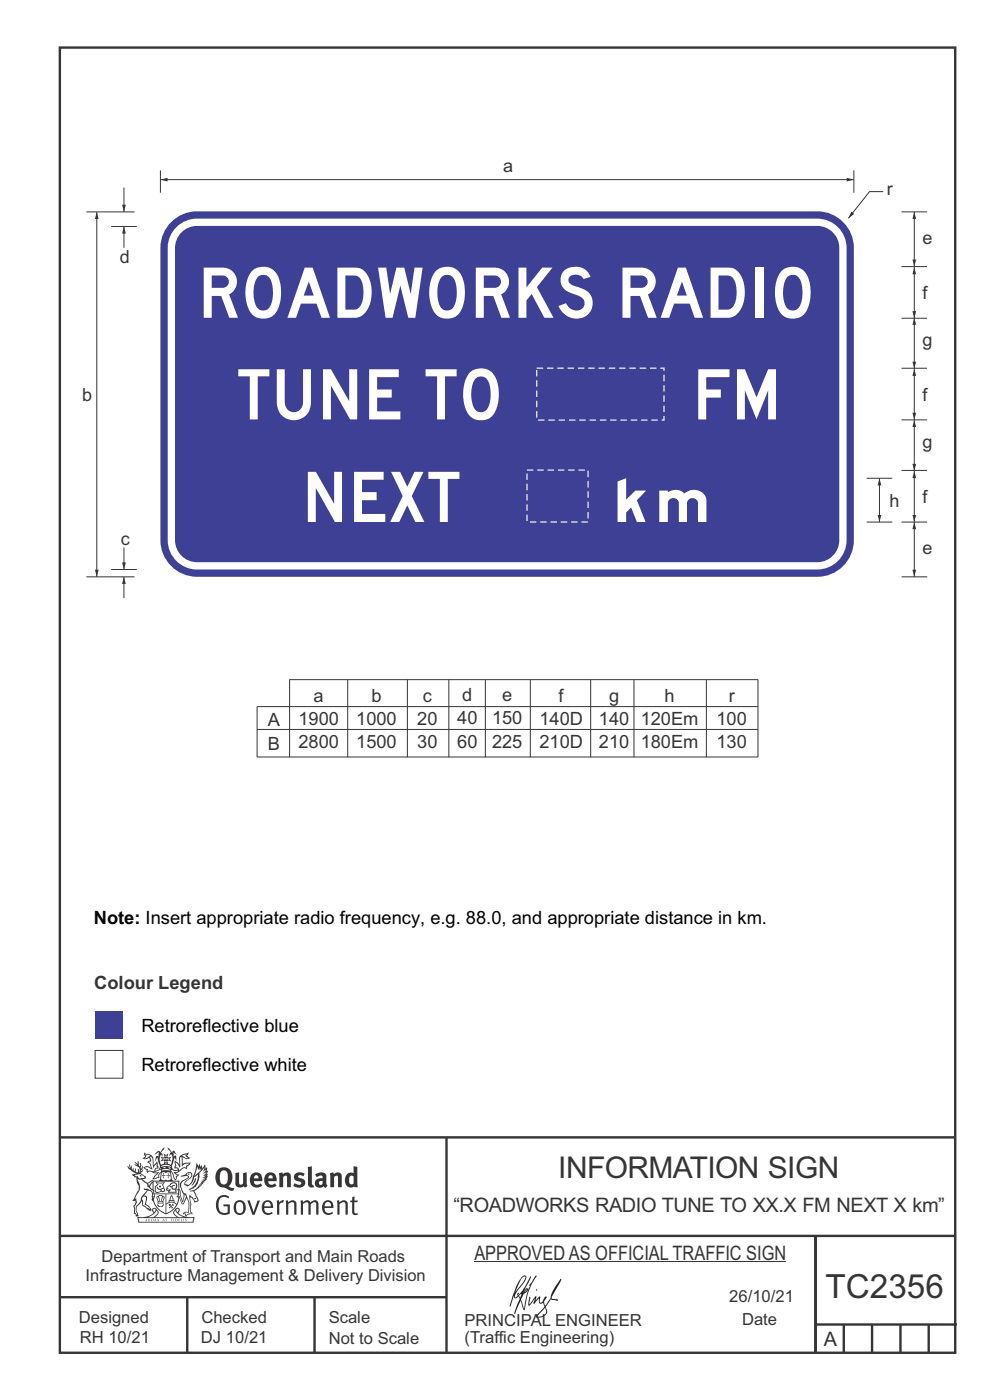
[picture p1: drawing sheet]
<svg xmlns="http://www.w3.org/2000/svg" width="210mm" height="297mm" viewBox="0 0 210 297" stroke-linecap="round" stroke-linejoin="round" font-family="sans-serif">
<path d="M20.2 214.5h5.9v5.9h-5.9z" fill-rule="evenodd" fill="#3e4095"/>
<path d="M20.2 222.8h5.9v5.9h-5.9zM100.6 267.7h66.2" fill="none" stroke="#373435" stroke-width=".21"/>
<g fill="none" stroke="#373435" stroke-width=".51">
<path d="M12.7 10.1h189.9v276.9h-189.9zM12.7 241.3h190M94.7 241.4v45.8M12.7 275.2h82M12.7 262.2h190.1M39.7 275.2v12M66.7 275.2v12M173 262.1v24.9M173 281h30M179 281v6M185 281v6M191 281v6"/>
<path d="M197 281v6"/>
</g>
<g fill="#373435">
<path d="M47 248.4a2.55 2.55 0 0 0 0 2.7l.3 .2a.81 .81 0 0 0 1-1v-.5a1.04 1.04 0 0 0-1.1-1.5zM46.3 248.1a1.82 1.82 0 0 1 2.1-.2 1.82 1.82 0 0 1 .9 1.8 2.29 2.29 0 0 1-.8 2l.7 .3h.5l-.2 .6a2.87 2.87 0 0 1-2-.7 2.12 2.12 0 0 1-1.7-3.1z" fill-rule="evenodd"/>
<path d="M49.9 248.9l.8-.2v2a.46 .46 0 0 0 .3 .6 .46 .46 0 0 0 .6-.3v-2.1l.7-.2v2.4l.2 .5-.5 .3-.3-.3a1.02 1.02 0 0 1-1.2 .3 1.02 1.02 0 0 1-.6-1.1z" fill-rule="evenodd"/>
<path d="M54 249.5l-.1 .5h.9a.49 .49 0 0 0-.2-.6 .49 .49 0 0 0-.6 .1zM53.4 249.1a1.34 1.34 0 0 1 1.6-.2 1.34 1.34 0 0 1 .6 1.5v.2h-1.7a.77 .77 0 0 0 .5 .8 .77 .77 0 0 0 .9-.4l.3 .5a1.59 1.59 0 0 1-2 .2 1.59 1.59 0 0 1-.5-2.1z" fill-rule="evenodd"/>
<path d="M57 249.5l-.1 .5h1a.49 .49 0 0 0-.2-.6 .49 .49 0 0 0-.7 .1zM56.4 249.1a1.34 1.34 0 0 1 1.6-.2 1.34 1.34 0 0 1 .7 1.5v.2h-1.8a.77 .77 0 0 0 .5 .8 .77 .77 0 0 0 .9-.4l.4 .5a1.59 1.59 0 0 1-2.1 .2 1.59 1.59 0 0 1-.5-2.1z" fill-rule="evenodd"/>
<path d="M59.2 248.9l.7-.2 .1 .4a.95 .95 0 0 1 1-.3 .95 .95 0 0 1 .7 .8v2.3h-.8v-2.3a.46 .46 0 0 0-.8 .1v2.2h-.8z" fill-rule="evenodd"/>
<path d="M62.6 249.1a1.75 1.75 0 0 1 2-.1l-.2 .5-.6-.2a.43 .43 0 0 0-.6 .3l.4 .3a1.04 1.04 0 0 1 1.2 1.1 1.04 1.04 0 0 1-1.4 1l-1.2-.4 .3-.6 1 .4 .4-.4a.88 .88 0 0 0-1-.5l-.4-.2-.1-.4z" fill-rule="evenodd"/>
<path d="M65.3 247.6l.8-.2 .1 3.8 .3 .2 .1 .4a.88 .88 0 0 1-1 0 .88 .88 0 0 1-.3-1z" fill-rule="evenodd"/>
<path d="M67.8 250.6a.43 .43 0 0 0-.1 .7 .43 .43 0 0 0 .7-.1v-.7zM66.8 249.1a1.7 1.7 0 0 1 2.4 .1v1.9l.3 .4-.4 .5-.5-.4a1.03 1.03 0 0 1-1.7-.1 1.03 1.03 0 0 1 .8-1.5h.7v-.4a.8 .8 0 0 0-1.2 .1z" fill-rule="evenodd"/>
<path d="M70 248.9l.7-.2 .1 .4a.95 .95 0 0 1 1-.3 .95 .95 0 0 1 .7 .8v2.3h-.8v-2.3a.46 .46 0 0 0-.8 .1v2.2h-.8z" fill-rule="evenodd"/>
<path d="M74.3 249.5a1.48 1.48 0 0 0 0 1.7h.5l.2-.1v-1.5l-.3-.2zM75 247.4l.8 .1 .1 4.4h-.7l-.1-.2a1.26 1.26 0 0 1-1.4 0 1.26 1.26 0 0 1-.5-1.3 1.29 1.29 0 0 1 .4-1.4 1.29 1.29 0 0 1 1.4-.1z" fill-rule="evenodd"/>
<path d="M46.4 253.9a1.72 1.72 0 0 1 2.3 0l-.3 .3a1.24 1.24 0 0 0-1.4-.2 1.24 1.24 0 0 0-.6 1.4 1.49 1.49 0 0 0 1.2 1.9l.7-.1v-1.3h-.8l-.1-.4h1.3v1.9a1.93 1.93 0 0 1-2.2 0 1.93 1.93 0 0 1-.7-2.2l.2-.8z" fill-rule="evenodd"/>
<path d="M50.4 255.1a1.65 1.65 0 0 0 .2 2.2 .99 .99 0 0 0 1-1.4 .78 .78 0 0 0-.4-.8 .78 .78 0 0 0-.8 0zM50 254.9a1.33 1.33 0 0 1 1.6-.1 1.33 1.33 0 0 1 .5 1.4 1.31 1.31 0 0 1-1.3 1.6 1.31 1.31 0 0 1-1.2-1.6v-.6z" fill-rule="evenodd"/>
<path d="M52.5 254.7l.4-.1 .9 2.6 .8-2.5h.5l-1.1 3h-.5z" fill-rule="evenodd"/>
<path d="M56.3 255.2l-.2 .7h1.3a.7 .7 0 0 0-.3-.8 .7 .7 0 0 0-.8 .1zM55.9 255a1.22 1.22 0 0 1 1.5-.2 1.22 1.22 0 0 1 .5 1.5h-1.8a.93 .93 0 0 0 .5 1 .93 .93 0 0 0 1.1-.2l.2 .3a1.43 1.43 0 0 1-1.8 .1 1.43 1.43 0 0 1-.6-1.7z" fill-rule="evenodd"/>
<path d="M58.7 254.7l.4-.1 .1 .5 .4-.4 .6-.1-.2 .5a.66 .66 0 0 0-.8 .7v1.9h-.4z" fill-rule="evenodd"/>
<path d="M60.6 254.7l.4-.1 .1 .5a.94 .94 0 0 1 1-.5 .94 .94 0 0 1 .8 .8v2.3h-.5l-.1-2.5a.81 .81 0 0 0-1.2 .3v2.2h-.4z" fill-rule="evenodd"/>
<path d="M63.7 254.7l.5-.1 .1 .5 .4-.3a.78 .78 0 0 1 1.1 .3 .9 .9 0 0 1 1-.5 .9 .9 0 0 1 .8 .8v2.3h-.5l-.1-2.5a.67 .67 0 0 0-1.1 .3v2.2h-.5v-2.4l-.4-.3-.7 .4v2.3h-.5z" fill-rule="evenodd"/>
<path d="M69 255.2l-.1 .7h1.3a.7 .7 0 0 0-.3-.8 .7 .7 0 0 0-.9 .1zM68.7 255a1.22 1.22 0 0 1 1.5-.2 1.22 1.22 0 0 1 .5 1.5h-1.8a.93 .93 0 0 0 .4 1 .93 .93 0 0 0 1.2-.2l.1 .3a1.44 1.44 0 0 1-1.7 .1 1.44 1.44 0 0 1-.6-1.7z" fill-rule="evenodd"/>
<path d="M71.4 254.7l.5-.1 .1 .5a.94 .94 0 0 1 1-.5 .94 .94 0 0 1 .8 .8v2.3h-.5l-.1-2.5a.81 .81 0 0 0-1.2 .3v2.2h-.4z" fill-rule="evenodd"/>
<path d="M74.7 253.9l.5-.1v.9h.7l-.1 .3h-.6v2.2l.1 .2h.5l.1 .3a.75 .75 0 0 1-1.2-.6v-2.1h-.4v-.3h.4z" fill-rule="evenodd"/>
<path d="M30.8 244.9l1.1 .3-.9 .5h-.4l.6-.5zM31.8 245.4h.2a2.44 2.44 0 0 1 .4 1.9l.1 .5 .7-1-.1 .6 .3 .3a.57 .57 0 0 0-.6 .7l-1-.1-.5 .2 .2-.5-.8-.3 .7-.1 .9 .5 .1-.1-.6-1.3-.2-.2h.5zM30.7 244.4l-.1 .5 .2 .4-.6 .4a1.04 1.04 0 0 0 1.4-.1l.2 .6-.3 .1-.2 .4a.94 .94 0 0 1 .8 1.1l-.2-.1a1.16 1.16 0 0 0-1.5-.1l.3 .4 .4 .2 .1 .5 .2 .1 .1-.2a.94 .94 0 0 1 1.1 .2l.8 .1-1.2 1.2a1.13 1.13 0 0 0 1.2-.2l.4-.1-.1-.4 .5-.8a.83 .83 0 0 0-.6 1.1l-.3-.1-.7 .4 1.1-1.4-.5 .1-.5-.1 1.3-.5-.1-.1-.9 .4v-.3l.2-.2 .3 .1 .1-.3-.2-.4v-.6l-.1-.4-.7 1v-.7a1.42 1.42 0 0 0-1.6-1.8z" fill-rule="evenodd"/>
<path d="M38.5 245.2l.5-.2 .7-.1-.6 .3 .8 .5h-.3zM38.3 245.5l.2-.1 .1 2a1.69 1.69 0 0 1 1.6-.6l-.8 .5 .1 .5a1.1 1.1 0 0 0-1.5 .6l-.1-.5-.2-.2h-.5l.3-.4-.3-.7a1.42 1.42 0 0 1 .8 1.1l.2-.1zM37.1 246.2l.1 1-.2 .3 .1 .4h.5l.1 .2a.96 .96 0 0 1-1.1-.1l-.1 .1a1.06 1.06 0 0 0 1.3 .2v.1a.72 .72 0 0 1-1 .2l.3 .5 .6 .2-.4 .2-.1 .6-.2-.3-.4-1.1-.4-.4 .4 .9a1.54 1.54 0 0 0 .7 1.2l.2-.3a.58 .58 0 0 1 .4-.8l.2-.1h-.3l-.5-.3 .9-.5a.93 .93 0 0 1 1.2-.5v.2l.2-.2 .1-.5a.99 .99 0 0 0 .7-.8l-1.3 .1-.3 .2-.1-1.4 .9 .4 .9-.3h-.4l-.5-.4 .4-.7-.6 .2a1.46 1.46 0 0 0-1.4 2.1v.4l-.2-.4z" fill-rule="evenodd"/>
<path d="M35.6 248.9l.2 .1-.1 .3 .4 .1h-.4v.6l-.1-.6h-.3l.3-.1z" fill-rule="evenodd"/>
<path d="M34.6 248.9l.2 .1v.3l.3 .1h-.3l-.1 .6v-.6h-.4l.4-.1z" fill-rule="evenodd"/>
<path d="M34.3 248.8a.57 .57 0 0 1 .9 .2 .57 .57 0 0 1 .9-.2l.2 1.4h-.2a.57 .57 0 0 1-.9 0 .69 .69 0 0 1-1.1 0zM34.2 248.1l-.3 2.1-.2 .4h3l-.2-.4-.3-2.1h-.2v.2l-.8-.1-.8 .1v-.2z" fill-rule="evenodd"/>
<path d="M34.2 252.4a.3 .3 0 0 0 .6 0 .3 .3 0 0 0-.6 0zM33.3 250.9l.3 .3-.3 .4a.79 .79 0 0 0 0 1.3l.8-.2-.1-.3a.55 .55 0 0 1-.7-.6l.1-.1 .2 .3 .3 .2 .8-.2-.4-.7 .4-.4-.7 .2zM33 250.7l1.1 .2 .9-.2-.4 .6 .4 1.2a.56 .56 0 0 1-.8 .3l-.2 .1a.73 .73 0 0 1-.9 .1 .73 .73 0 0 1-.3-1v-.4l.6-.4z" fill-rule="evenodd"/>
<path d="M35.6 251.8l.7-.4a.58 .58 0 0 1 1-.1 .58 .58 0 0 1-.4 .9l-.3-.3a.43 .43 0 0 1 .6-.4 .57 .57 0 0 0-.8 .2l-.2-.1-.3 .1 .4 .2a.55 .55 0 0 0 .9 .4v.5h-1.3l.3-.4-.1-.1-.6 .1 .2-.3-.2-.1zM35.4 251.8l-.1 .2a.39 .39 0 0 0 .2 .6h.3l-.2 .4h1.9l-.1-.8a.86 .86 0 0 0-.1-1.3 .86 .86 0 0 0-1.3 .4z" fill-rule="evenodd"/>
<path d="M36 254.8h.8v.2h-.8zM36.4 253.8l.2 .8h-.4zM36.4 253.5l-.3 .5-.1 .6h-.2v.4l-.7 .4 .2 .1a1.48 1.48 0 0 1 2.1 .2l.2-.1-.6-.5v-.5h-.2l-.1-.6z" fill-rule="evenodd"/>
<path d="M35.8 255.4l.4 .1 .1 .3 .3-.2-.2-.2a.38 .38 0 0 1 .5 .5l-.2-.2-.3 .2 .3 .2-.3 .3-.1-.4-.4 .4-.1-.2 .4-.3-.1-.1-.2 .1z" fill-rule="evenodd"/>
<path d="M34.5 254h.2v.2l-.2 .6h-.2zM33.6 255.3h.9v.2a.55 .55 0 0 1-.8 .4v-.2l-.2-.1zM33.4 254h.2l.2 .8h-.2zM33.6 255l.8-.1 .1 .2h-.8zM33.8 253.7h.5l-.2 1.1h-.1zM33.3 253.8l-.1 .3 .3 1.1a.48 .48 0 0 0-.1 .6 .48 .48 0 0 0 .5 .2h.5a.49 .49 0 0 0 .2-.8l.3-1.1-.1-.3a1.42 1.42 0 0 0-1.5 0z" fill-rule="evenodd"/>
<path d="M33.7 251.5l.4 .1 .1 .3h-.3z" fill-rule="evenodd"/>
<path d="M41.3 250.1l.3-.2-.2 .8-.6 .8h-.2l.5-.7z" fill-rule="evenodd"/>
<path d="M39.7 249l.3-.2 .5 .2a.88 .88 0 0 1-.6 1.1 1.22 1.22 0 0 0-.8 1.3l.5 .2a.72 .72 0 0 0 .9-.4l.5-.8 .2-.6 .8-.6v.2a2.85 2.85 0 0 1-2 2.9l.1 .1a2.13 2.13 0 0 0 1.9-1.5v-.3a2.01 2.01 0 0 0 .3-1.7l1.1-1.3-.4 1 .7-.5-.7 1 .8-.4-.8 .8 .7-.2-.9 .6 .8-.1-.8 .4h.7l-.8 .3 .3 .2h-.4l.2 .3h-.4l.2 .3h-.4l.1 .2h-.1a2.16 2.16 0 0 1-2 1.1l.1 .2 .4-.1a.76 .76 0 0 1 .7 .8l.5 1.2-.6 .2a1.45 1.45 0 0 0-1.1-1.3l.2 1.8-.1 1.8 .4 .3a1.07 1.07 0 0 0-1.2 .4v-.3l-.5-.2a.87 .87 0 0 1 1.1-.1v-.7a4.4 4.4 0 0 0-.6-3.1l-.1-.3h-.2a2.16 2.16 0 0 1-.7-2.2l.3-.4 1.2-.7a.55 .55 0 0 0-.4-.8zM37.8 252.4a.76 .76 0 0 1 .3 1.1l.6 1.6 .4-1.7 .2 .1a.61 .61 0 0 1-.1 .9l-.3 .8-.2 .1-.7-1.6-.3 .1a1.18 1.18 0 0 0 .1-1.4zM41.8 247.5l.2 .7 .3-.5v.6l.4-.5a1.9 1.9 0 0 1-1.2 1.4l-.3 .3zM38.2 249.6l1.4-.2 .2 .2v.3l-.5 .2a1.26 1.26 0 0 0-.9 1.9l.2 .7a1.84 1.84 0 0 1 .1 2.1l-.4-1.4a.96 .96 0 0 0-.4-1.2l-.4 .2a.78 .78 0 0 1 0 1.3l.1 .3h.4l.4 1.1a.38 .38 0 0 0 .2 .4 .38 .38 0 0 0 .4-.1l.6-1.2a2.94 2.94 0 0 1 .4 2.5l-.1 .4h-.8l-.3 .4v.2l.4-.1 .1 .4 .2 .1a1.02 1.02 0 0 1 1.3-.5v-.4l-.3-.1 .1-1.8-.3-1.3h.1a1.14 1.14 0 0 1 .8 1 .63 .63 0 0 0 .8-.2 .63 .63 0 0 0-.2-.9l-.6-1.2 .9-.6 .2-.4h.3l-.1-.2h.4l-.1-.3h.3l-.1-.3 .5-.1-.2-.2 .6-.4v-.2h-.2l.4-.5h-.3l.3-.5-.4 .1 .4-.5v-.3l-.3 .2 .2-.7-.1-.2-.4 .3v-.8l-.6 .8-.2-.8-.2 .5-.3-.7-.1 .6-.5-.8-.1 1.4-.6 1.8a1.81 1.81 0 0 1-1 1.5l-.6-.2a1.75 1.75 0 0 1 1.1-1.2 .75 .75 0 0 0 .1-1.3 .75 .75 0 0 0-1.2 .4z" fill-rule="evenodd"/>
<path d="M41.2 254.1h.3l.2 .2-.4 .1z" fill-rule="evenodd"/>
<path d="M29.4 258.4h11.6l-.1 .8h-11.4zM31.3 258.2l.5-.1a2.48 2.48 0 0 0 1.4-1.3l.3 .5-.5 .6-.5 .3zM32.5 256.6l.3-.2 .2 .1-.3 .7zM37.2 256.8a2.65 2.65 0 0 0 1.8 1.4h-1.1l-.5-.3-.5-.6zM37.4 256.5l.2-.1 .3 .2-.3 .6zM29.2 258.2l.1 1.2h11.8l.2-1.1-.2-.1a4.1 4.1 0 0 1-3.3-.9l.3-.4-.1-.6a1.06 1.06 0 0 0-1.3 1l.2 .4 .6 .5h-4.7l.3-.1a.84 .84 0 0 0 .6-.8 .84 .84 0 0 0-.5-.8l-.3-.2h-.5l-.1 .6 .3 .4a4.2 4.2 0 0 1-3.4 .9z" fill-rule="evenodd"/>
<path d="M31 258.7l.1 .2h-.2zM31 258.5l-.3 .6 .4-.2 .2 .2z" fill-rule="evenodd"/>
<path d="M31.3 258.6h.3v.4a.25 .25 0 0 0 .2-.1 .25 .25 0 0 0-.1-.3h.1a.29 .29 0 0 1 0 .4 .29 .29 0 0 1-.4 0 .29 .29 0 0 1 0-.4z" fill-rule="evenodd"/>
<path d="M32.2 258.6a.22 .22 0 0 1 .3 .2 .22 .22 0 0 1-.3 .2zM32 258.6l.1 .4a.33 .33 0 0 0 .4 0 .33 .33 0 0 0 0-.4 .33 .33 0 0 0-.5 0z" fill-rule="evenodd"/>
<path d="M32.9 258.7l.1 .2h-.2zM32.9 258.5l-.2 .6 .3-.2 .2 .2z" fill-rule="evenodd"/>
<path d="M33.3 258.6h.2l.1 .1 .2-.1-.2 .2 .2 .3-.3-.3-.1 .3h-.1l.2-.3z" fill-rule="evenodd"/>
<path d="M34.7 258.7l.1 .2h-.2zM34.7 258.5l-.3 .6 .4-.2 .2 .2z" fill-rule="evenodd"/>
<path d="M35 258.5h.5l-.2 .1v.5h-.2l.1-.5z" fill-rule="evenodd"/>
<path d="M36.2 258.6l.3-.1-.1 .1v.2h.1h-.1v.3h-.2z" fill-rule="evenodd"/>
<path d="M36.7 258.6h.2v.5h-.2z" fill-rule="evenodd"/>
<path d="M37.3 258.6a.22 .22 0 0 1 .3 .2 .22 .22 0 0 1-.3 .2zM37.1 258.6v.4a.33 .33 0 0 0 .5 0 .33 .33 0 0 0 0-.4 .33 .33 0 0 0-.5 0z" fill-rule="evenodd"/>
<path d="M37.8 258.6l.4-.1-.2 .1v.2h.1h-.1v.2l.2 .1h-.4z" fill-rule="evenodd"/>
<path d="M38.4 258.6h.2l-.1 .4 .2 .1h-.3z" fill-rule="evenodd"/>
<path d="M38.9 258.6h.2v.5h-.2z" fill-rule="evenodd"/>
<path d="M39.3 258.6h.2h-.1l.2 .3-.2 .2-.1-.1v-.1l.2 .1z" fill-rule="evenodd"/>
<path d="M34.2 247.4a1.51 1.51 0 0 1 2 .2 2.67 2.67 0 0 0-2.1 0zM35.7 247.6l.4 .1 .1 .3-.4-.1zM34.6 247.6h.5l.1 .2h-.4zM34 247.8l.3 .2h-.3zM34.9 246.9l.3-.2 .3 .2zM34.9 245.6l.2 .1v.3h-.2zM35 245.1l.2 .2 .2-.2-.1 .3h-.2zM35.1 246.3h.2l.1 .4-.2-.2-.2 .2zM35.3 245.7l.2-.1v.4h-.2zM34.4 245.7h.3l.1 .3-.4 .1 .2-.2zM35.7 245.7h.3l-.2 .2 .2 .2-.4-.1zM32.7 244.9l1-.5-.1 1-.2-.2-.3 .2-.3 1.1 .5-1 .3 .9a1.84 1.84 0 0 1 .2 1.7l.4 .1a2.48 2.48 0 0 1 2.2 0l.2-.2-.2-.7 .7-1.8 .4 .7-.2-1-.2-.1-.2 .3v-.9l.6 .4-.6-.8-.3 .1-.1 .4-.5-.9-.5-.3 .2 .5 .6 .5-.5 .8 .4-.4a2.06 2.06 0 0 1 0 2.3l-.5-.2-.2-.6 .1-.1 .8 .2-.4-.5 .4-.5-.7 .2-.2-.2 .2-.7-.5 .4-.5-.4 .2 .7-.2 .2-.7-.2 .4 .5-.4 .5 .8-.2 .1 .1-.2 .6-.5 .2a2.02 2.02 0 0 1 0-2.2l.3 .5-.1-.7-.3-.1 .8-1.2-.4 .3-.5 .8-.2-.3a.8 .8 0 0 0-.8 .5z" fill-rule="evenodd"/>
<path d="M29.2 250.1l.3 .1a.61 .61 0 0 1 .8 .4l.3 .2a.8 .8 0 0 1 .6 1l.4 .1 .5 .5a1 1 0 0 1 .5 1.1l-.1 .7v-.5h-.1a.96 .96 0 0 0-.8-1.3l-.2-.2h-.7l-.1-.1-.1 .1 .1 .3h.6l-1.2 1.3-.2 1-.4 .6a1.33 1.33 0 0 0-.5 1.8l.2 .5a1.26 1.26 0 0 1-.5-1.5l-.1-.3a1.56 1.56 0 0 0 .4-1.7l-.3 .2 .2-.5a3.2 3.2 0 0 0 .7-3zM30.4 253.9h.4a2.06 2.06 0 0 1-.1 1.6l.7 .5 .4 .4-.6-.1-.8-.6-.1-.9a.51 .51 0 0 1 .1-.9zM28.6 249.3a1.52 1.52 0 0 1 2.1 .5l-1.1 .2-.2-.1-.1-.4h-.5zM27.5 247v.8l-.3-.4h-.1a3.1 3.1 0 0 0 1.9 1.6l-1 .1 .5 .6 .5 .1 .1 1.1a1.84 1.84 0 0 1-.3 2.5l-.4 .9-.3 .4 .2 .1 .4-.1 .1 .4-.2 .5-.3 .2 .1 1.7h.2l.3 .5 .1 .1 .4-.1-.1-.5a1.3 1.3 0 0 1-.1-1.7l.9-1 .1 1.1 .6 .2 .5 .5 .1-.1 .2 .3h.5a1.85 1.85 0 0 0-1.2-1.4l.1-.3a1.39 1.39 0 0 0 0-1.4l-.5-.1 .5-.5a.66 .66 0 0 1 .9-.4 .66 .66 0 0 1 .3 .9l-.1 .4 .2-.1v.2l-.1 .3 .2 .5 .1-.3a2.24 2.24 0 0 0 .1-2.2 .73 .73 0 0 1-.7-.7 .73 .73 0 0 1 .6-.7v-.2a.94 .94 0 0 0-.9 .8 .48 .48 0 0 1-.1-.6 .48 .48 0 0 1 .5-.2l.5-.3a.51 .51 0 0 0-.8 .2l-.5 .2-1-.8h.6l.2-.5-1.2-.7 .5-.5v-.3l-.5 .4 .1-.2a.69 .69 0 0 0 .2-1v.4l-.2 .3v-1.1l-.3-.2 .1 .6-.1 .2-.4-1.3v.7l-.6-.4 .5 .7-.6-.2 .3 .3a1 1 0 0 1 .7 1.4l-.2-.8v.9l-.5-.2v-.8l-.2 .7-.2-.1-.1-.6-.2 .4-.2-.2 .1-.7-.2 .5z" fill-rule="evenodd"/>
<path d="M29.6 249.4l.2-.1 .3 .2z" fill-rule="evenodd"/>
<path d="M32.4 250.5h5.6v2l-.2-.1v-1.7h-5.2v2.5h5.2v-.8l.1 .2-.1 1.1v-.3h-2.5v4a4.1 4.1 0 0 0 2.6-3.6l.1-.1a4 4 0 0 1-2.8 3.9 4.2 4.2 0 0 1-2.8-4.7l.1 1.2 .1-.1a3.8 3.8 0 0 0 2.5 3.4v-4h-2.5l-.2-.9z" fill-rule="evenodd"/>
<circle cx="40" cy="249.1" r=".17"/>
</g>
<g fill="#252726">
<path d="M111.6 273.7l.2-.2-.5 .7zM110.4 274.5l.3 .1-.3 .7-.3-.4zM110.9 270.9l.5-.1a9.3 9.3 0 0 1-2 3.2l-.1 .2 1-2.5zM110.6 271a14.7 14.7 0 0 0-2.2 4.9l-.3 1.2 .1 .1 .8-2.4a.42 .42 0 0 0 .2 .7 .42 .42 0 0 0 .6-.3l.2-.2 .2 .6-1.1 3.1h.2l1.1-2.8 .6 1.9 .2 .2 .2-.5a13.5 13.5 0 0 1 2-6.2l.5-.5-.2-.2-1.6 2.1 .4-.1a14.9 14.9 0 0 0-1.3 5.1l-.4-1.2a1.39 1.39 0 0 1 .2-1.8l.1-.2a.92 .92 0 0 0 .8-1.2 .75 .75 0 0 0-.7 .7l-.2 .2 1.6-3.4h-.1l-.4 .7a10.5 10.5 0 0 1-2.2 3.2l.2-.4a.32 .32 0 0 0-.4 .2 .32 .32 0 0 0 .1 .4l-.5 .4a3.2 3.2 0 0 1 1.1-2.3l.5-.6a2.49 2.49 0 0 0 .7-1.6l-.3-.2z" fill-rule="evenodd"/>
<path d="M115.6 277.5a1.15 1.15 0 0 1 .1 1.3 1.15 1.15 0 0 1-1.2 .5h-.5zM112.3 275.1l-.3 1.7 .3 .2 1.2-1.5-.3 1.1 1.1-1.2a.94 .94 0 0 0 .4 1.2l.5-.3 .3 .9-1.2 1.3a.98 .98 0 0 0-.5 1 1.9 1.9 0 0 0 2.3-1.3l-.1-.3a1.02 1.02 0 0 1 .3-1.4l.5-.9 1.5 .3-.2-.5v.3l-1.1-.2v-.2l2-3.6 .1-.3-.1-.1-1.8 2.7a6.6 6.6 0 0 1-1.5 3l-.2-.2a1.01 1.01 0 0 1 .4-1.4l.1-.2-.3-.2-.3 .5-.2 .5-.5 .4-.2-.4 .1-.9-.2-.1-.8 .9 .2-.9h-.1l-1.4 1.7 .2-1.4v-.1z" fill-rule="evenodd"/>
<path d="M113.7 273.5l.3 .3h-.3z" fill-rule="evenodd"/>
</g>
<g fill="none" stroke="#373435" stroke-width=".21">
<path d="M187.4 40.7h-3l-4.4 5.6M54.5 154.7h106.3zM54.5 149.9h106.3zM54.5 149.9v10.7M61.4 144.2h99.4zM61.4 144.2v16.4M73.8 144.2v16.4M86.4 144.2v16.4M95.2 144.2v16.4M103 144.2v16.4M112.5 144.2v16.4M125.3 144.2v16.4"/>
<path d="M134.5 144.2v16.4M149.8 144.2v16.4M160.8 144.2v16.4M54.5 160.6h106.3z"/>
</g>
<path d="M180.6 44.9l.6 .5-1.2 .9z" fill="#373435"/>
<path d="M34 38.1h147.1" fill="none" stroke="#373435" stroke-width=".21"/>
<g fill="#373435">
<path d="M34 38.1l1.5-.4v.8z"/>
<path d="M179.6 37.7l1.5 .4-1.5 .4z"/>
</g>
<path d="M37.4 48.2a6.2 6.2 0 0 1 4.4-1.8h131.6a6.2 6.2 0 0 1 6.2 6.2v62a6.2 6.2 0 0 1-6.2 6.2h-131.6a6.2 6.2 0 0 1-6.2-6.2v-62a6.2 6.2 0 0 1 1.8-4.4zM38.8 49a4.6 4.6 0 0 1 3-1.1h131.6a4.7 4.7 0 0 1 4.6 4.7v62a4.7 4.7 0 0 1-4.6 4.7h-131.6a4.7 4.7 0 0 1-4.7-4.7v-62a4.6 4.6 0 0 1 1.7-3.6zM36.7 46.7a7.7 7.7 0 0 1 5.1-1.9h131.6a7.8 7.8 0 0 1 7.7 7.8v62a7.8 7.8 0 0 1-7.7 7.8h-131.6a7.8 7.8 0 0 1-7.8-7.8v-62a7.7 7.7 0 0 1 2.7-5.9z" fill-rule="evenodd" fill="#3e4095"/>
<path d="M181.1 36.1v4.8M191.2 110.8h5.4M193.9 110.8v11.6" fill="none" stroke="#373435" stroke-width=".21"/>
<path d="M113.8 78.1h27v11h-27zM111.8 99.7h13v11h-13z" fill="none" stroke="#e6e7e8" stroke-width=".27" stroke-dasharray="1.4 .8" stroke-linecap="butt"/>
<g fill="#373435">
<path d="M193.9 110.8l.4 1.5h-.8z"/>
<path d="M193.5 120.9h.8l-.4 1.5z"/>
</g>
<path d="M193.9 99.9v10.9" fill="none" stroke="#373435" stroke-width=".21"/>
<g fill="#373435">
<path d="M193.9 99.9l.4 1.5h-.8z"/>
<path d="M193.5 109.2h.8l-.4 1.6z"/>
</g>
<path d="M193.9 56.7v10.8M191.2 67.5h5.4M191.2 99.8h5.4" fill="none" stroke="#373435" stroke-width=".21"/>
<g fill="#373435">
<path d="M193.9 56.7l.4 1.5h-.8z"/>
<path d="M193.5 66h.8l-.4 1.5z"/>
</g>
<path d="M191.2 56.6h5.4M191.2 44.9h5.4M193.9 44.9v11.7" fill="none" stroke="#373435" stroke-width=".21"/>
<g fill="#373435">
<path d="M193.9 44.9l.4 1.6h-.8z"/>
<path d="M193.5 55.1h.8l-.4 1.5z"/>
</g>
<path d="M193.9 89.1v10.8" fill="none" stroke="#373435" stroke-width=".21"/>
<g fill="#373435">
<path d="M193.9 89.1l.4 1.5h-.8z"/>
<path d="M193.5 98.4h.8l-.4 1.5z"/>
</g>
<path d="M193.9 78.2v10.9M191.2 89.1h5.4" fill="none" stroke="#373435" stroke-width=".21"/>
<g fill="#373435">
<path d="M193.9 78.2l.4 1.5h-.8z"/>
<path d="M193.5 87.6h.8l-.4 1.5z"/>
</g>
<path d="M191.2 78.1h5.4M193.9 67.4v10.8" fill="none" stroke="#373435" stroke-width=".21"/>
<g fill="#373435">
<path d="M193.9 67.4l.4 1.5h-.8z"/>
<path d="M193.5 76.7h.8l-.4 1.5z"/>
</g>
<path d="M183.8 110.8h5.5M186.6 101.5v9.3" fill="none" stroke="#373435" stroke-width=".21"/>
<g fill="#373435">
<path d="M186.6 101.5l.3 1.5h-.7z"/>
<path d="M186.2 109.2h.7l-.3 1.6z"/>
</g>
<path d="M26.3 39.8v5.2M183.8 101.5h5.5M191.3 122.4h5.4" fill="none" stroke="#373435" stroke-width=".21"/>
<path d="M25.9 43.4h.8l-.4 1.6z" fill="#373435"/>
<path d="M26.3 48v4.6" fill="none" stroke="#373435" stroke-width=".21"/>
<path d="M26.3 48l.4 1.6h-.8z" fill="#373435"/>
<path d="M26.3 122.4v4.5" fill="none" stroke="#373435" stroke-width=".21"/>
<path d="M26.3 122.4l.4 1.5h-.8z" fill="#373435"/>
<path d="M26.3 116.1v4.7" fill="none" stroke="#373435" stroke-width=".21"/>
<path d="M25.9 119.3h.8l-.4 1.5z" fill="#373435"/>
<path d="M20.5 45v77.4" fill="none" stroke="#373435" stroke-width=".21"/>
<g fill="#373435">
<path d="M20.5 45l.4 1.5h-.8z"/>
<path d="M20.1 120.9h.8l-.4 1.5z"/>
</g>
<path d="M34 36.1v4.8M18.3 45h10.2M23.6 48h5.4M18.3 122.4h10.2M23.6 120.8h5.4" fill="none" stroke="#373435" stroke-width=".21"/>
<g font-size="14.8" fill="#fefefe">
<text x="41.9" y="67.4">ROADWORKS RADIO</text>
<text x="50.2" y="89">TUNE TO</text>
<text x="146.8" y="89">FM</text>
<text x="64" y="110.7">NEXT</text>
</g>
<text font-size="12.7" fill="#fefefe" x="129.2" y="110.7">km</text>
<text font-size="7.1" fill="#373435" x="175.1" y="275.3">TC2356</text>
<text font-size="6.3" fill="#373435" x="118.4" y="249.8">INFORMATION SIGN</text>
<g font-size="4.2" fill="#373435">
<text x="96.2" y="257.2">“ROADWORKS RADIO TUNE TO XX.X FM NEXT X km”</text>
<text x="100.6" y="267.2">APPROVED AS OFFICIAL TRAFFIC SIGN</text>
<text x="174.7" y="285.6">A</text>
</g>
<g font-size="3.9" fill="#373435">
<text x="66.5" y="148.8">a</text>
<text x="78.8" y="148.8">b</text>
<text x="89.7" y="148.8">c</text>
<text x="98.1" y="148.6">d</text>
<text x="106.5" y="148.6">e</text>
<text x="118.5" y="148.8">f</text>
<text x="129.2" y="148.8">g</text>
<text x="141" y="148.8">h</text>
<text x="154.6" y="148.8">r</text>
<text x="56.8" y="154.1">A</text>
<text x="63.3" y="153.8">1900</text>
<text x="75.6" y="153.8">1000</text>
<text x="88.5" y="153.8">20</text>
<text x="97" y="153.6">40</text>
<text x="104.4" y="153.6">150</text>
<text x="114.4" y="153.8">140D</text>
<text x="127.1" y="153.8">140</text>
<text x="135.9" y="153.8">120Em</text>
<text x="152" y="153.8">100</text>
<text x="56.8" y="159.1">B</text>
<text x="63.3" y="158.8">2800</text>
<text x="75.6" y="158.8">1500</text>
<text x="88.5" y="158.8">30</text>
<text x="97" y="158.6">60</text>
<text x="104.4" y="158.6">225</text>
<text x="114.4" y="158.8">210D</text>
<text x="127.1" y="158.8">210</text>
<text x="135.9" y="158.8">180Em</text>
<text x="152" y="158.8">130</text>
<text x="20" y="209.9">Colour Legend</text>
</g>
<g font-size="3.9">
<text x="19.9" y="196.1">Note: Insert appropriate radio frequency, e.g. 88.0, and appropriate distance in km.</text>
<text x="30" y="218.9">Retroreflective blue</text>
<text x="30" y="227.2">Retroreflective white</text>
</g>
<g font-size="3.8" fill="#373435">
<text x="106.7" y="36.6">a</text>
<text x="188.1" y="41.5">r</text>
<text x="195.7" y="51.8">e</text>
<text x="25.4" y="55.8">d</text>
<text x="195.7" y="63.5">f</text>
<text x="195.7" y="73.4">g</text>
<text x="17.4" y="85">b</text>
<text x="195.7" y="85">f</text>
<text x="195.7" y="95.1">g</text>
<text x="188.7" y="107.5">h</text>
<text x="195.7" y="106.7">f</text>
<text x="25.6" y="115.6">c</text>
<text x="195.7" y="117.6">e</text>
</g>
<g font-size="3.5" fill="#373435">
<text x="21.6" y="267.8">Department of Transport and Main Roads</text>
<text x="18.2" y="271.8">Infrastructure Management &amp; Delivery Division</text>
<text x="16.7" y="280.6">Designed</text>
<text x="42.7" y="280.6">Checked</text>
<text x="69.7" y="280.6">Scale</text>
<text x="98.5" y="281.3">PRINCIPAL ENGINEER</text>
<text x="154.7" y="276.1">26/10/21</text>
<text x="157.4" y="281.2">Date</text>
<text x="16.9" y="284.8">RH 10/21</text>
<text x="42.6" y="284.9">DJ 10/21</text>
<text x="69.7" y="285.2">Not to Scale</text>
<text x="98.5" y="284.8">(Traffic Engineering)</text>
</g>
</svg>
